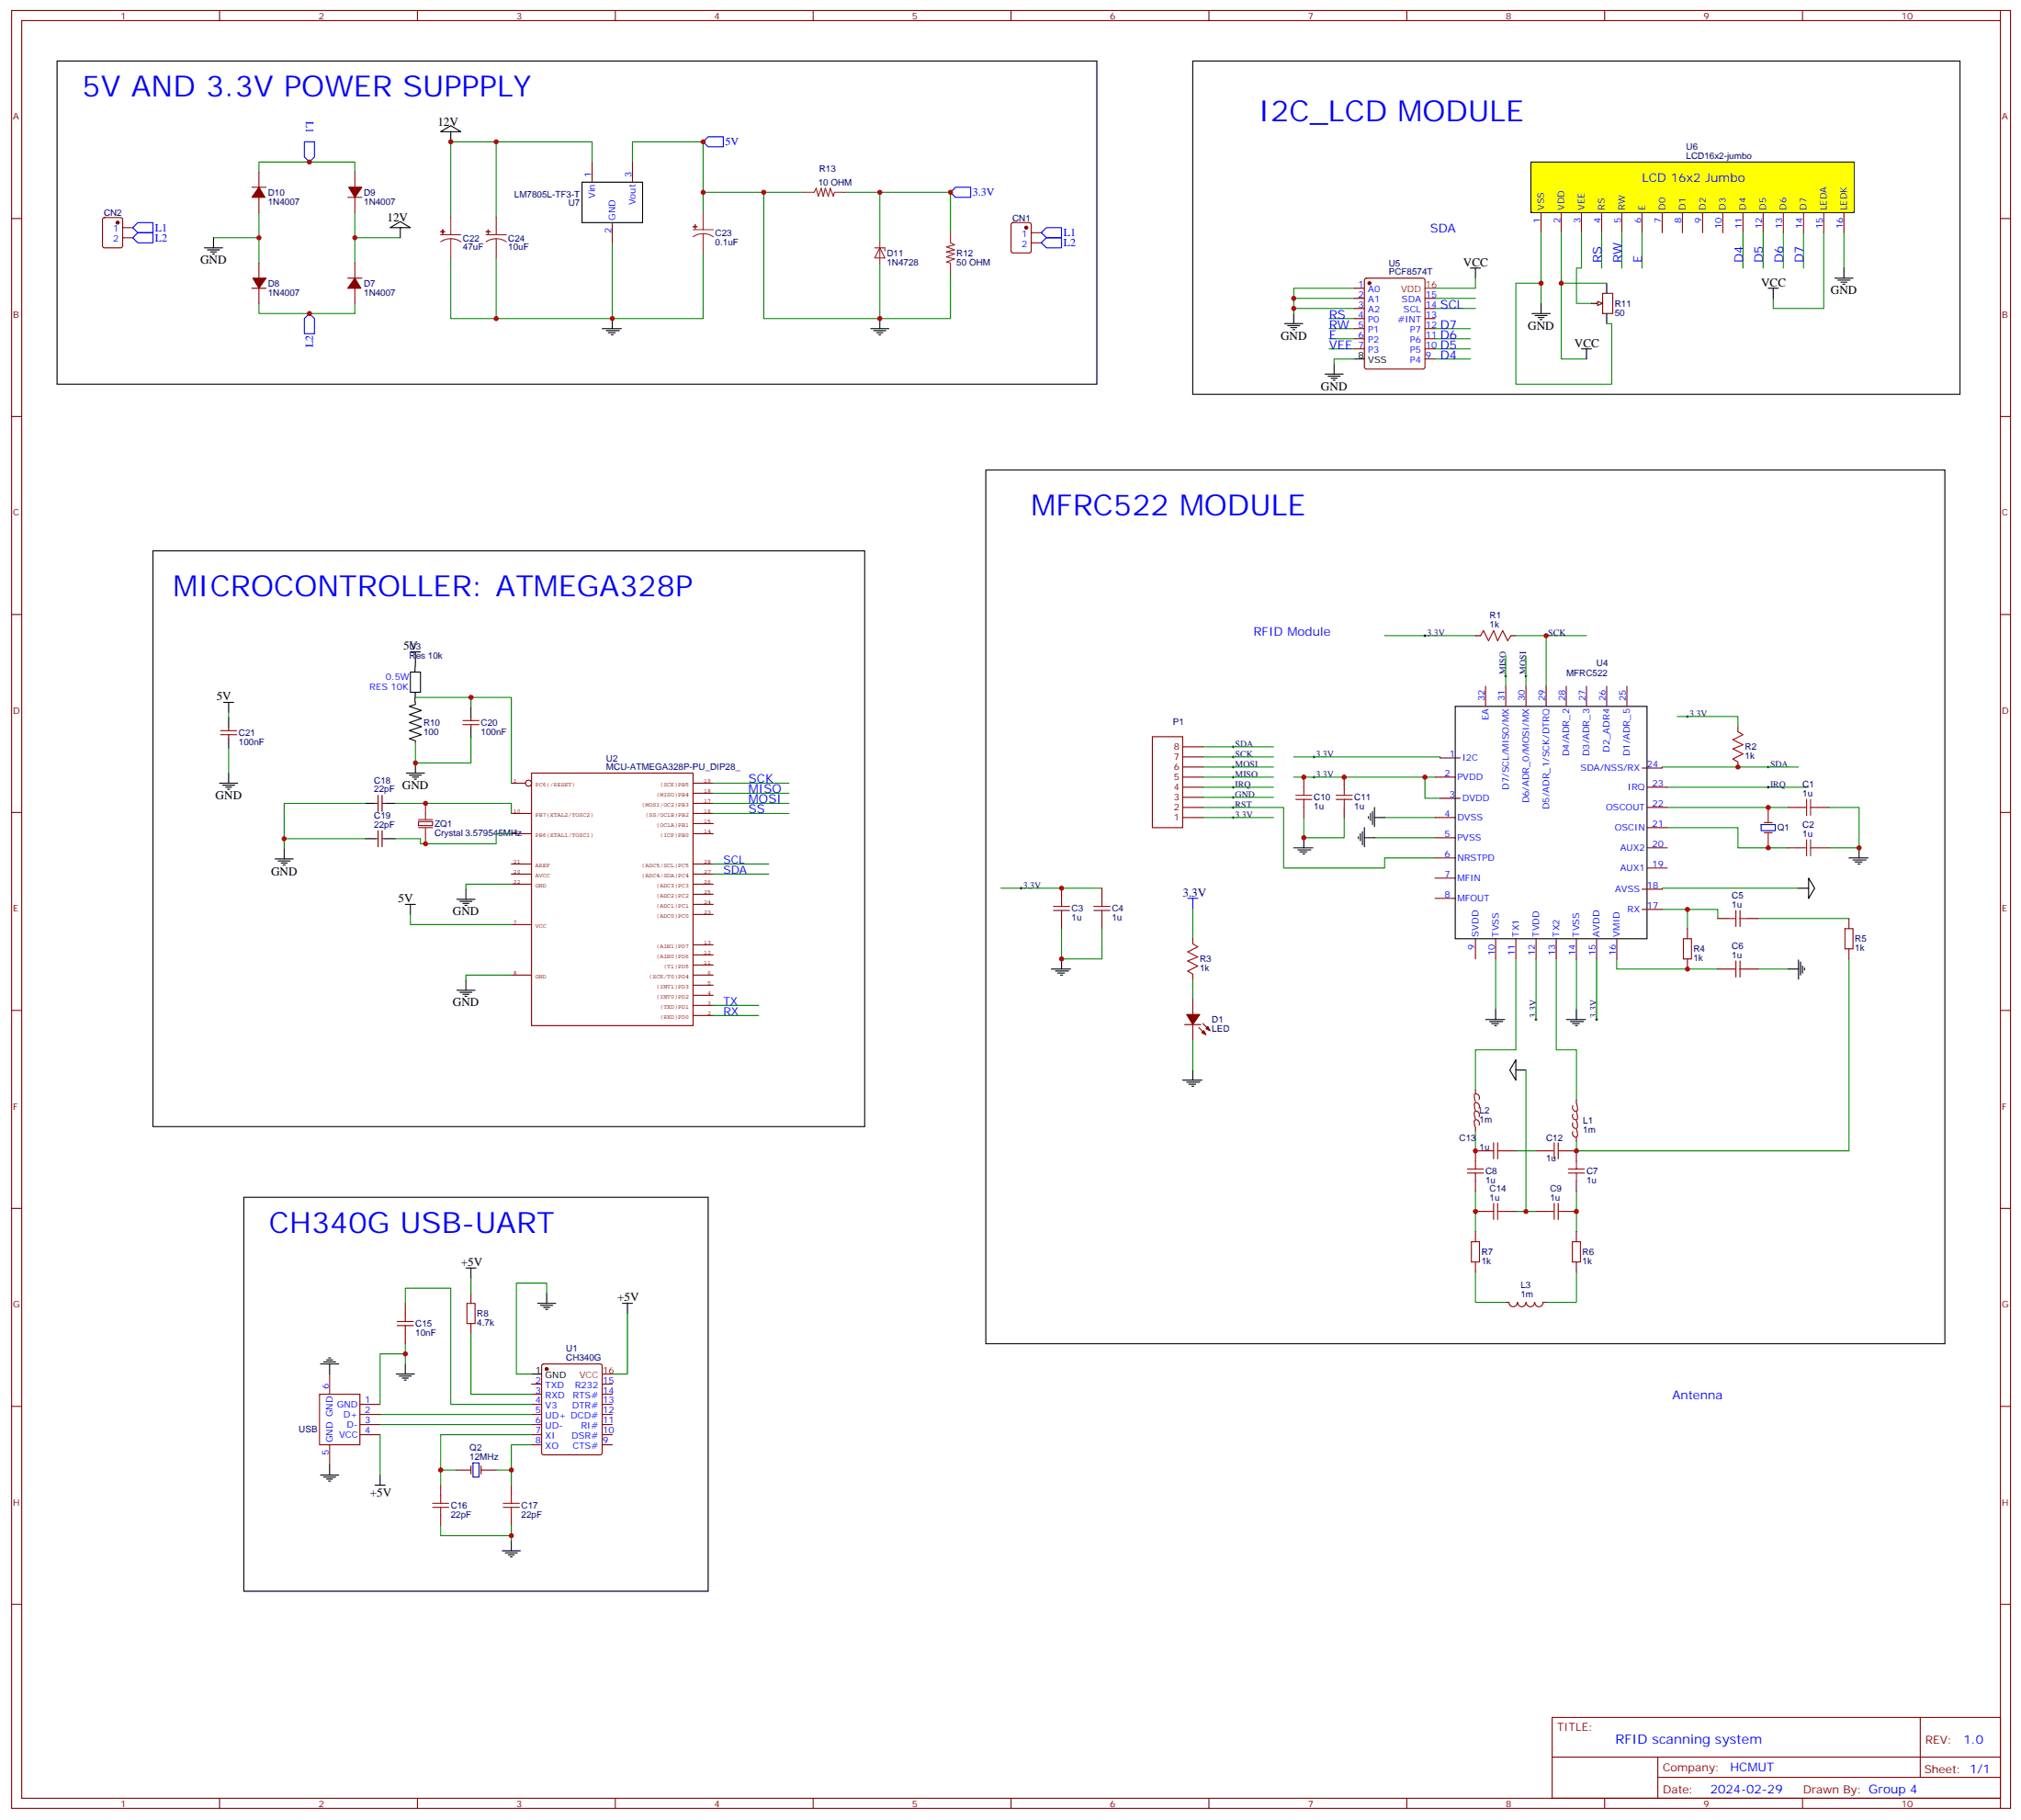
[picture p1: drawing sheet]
<svg xmlns="http://www.w3.org/2000/svg" width="706mm" height="636mm" viewBox="0 0 706 636" stroke-linecap="round" stroke-linejoin="round" font-family="sans-serif">
<g fill="none" stroke="#870000" stroke-width=".35">
<path d="M4.1 3.7h698.5v627.9h-698.5zM7.6 7.2h691.4v620.9h-691.4zM76.7 3.7v3.5M145.9 3.7v3.5M215 3.7v3.5M284.2 3.7v3.5M353.3 3.7v3.5M422.5 3.7v3.5M491.6 3.7v3.5M560.7 3.7v3.5M629.9 3.7v3.5M699 3.7v3.5"/>
<path d="M4.1 76.3h3.5M699 76.3h3.6M4.1 145.5h3.5M699 145.5h3.6M4.1 214.6h3.5M699 214.6h3.6M515.6 222h1.7M527.9 222h1.8M607.3 253.8v1.8M455.6 271.4v3.6M469.7 271.4v3.6M607.3 266.1v1.8"/>
<path d="M4.1 283.8h3.5M455.6 282v3.5M469.7 282v3.5M616.5 287.3h2.8M616.5 290.8h2.8M617.9 282v5.3M617.9 290.8v5.3M624.9 296.1h3.6M624.9 282h3.6M635.5 296.1h3.6M635.5 282h3.6M699 283.8h3.6"/>
<path d="M370.9 310.2v3.6M385.1 310.2v3.6M370.9 320.8v3.5M385.1 320.8v3.5M416.8 327.9v1.7M589.7 324.3v3.6M589.7 334.9v3.6M600.3 338.5h3.5M600.3 320.8h3.5M610.8 338.5h3.6M610.8 320.8h3.6M646.1 320.8v3.5"/>
<path d="M646.1 331.4v3.5M4.1 352.9h3.5M414 357.9h5.6M416.8 340.2v1.8M416.8 349v5.3M416.8 357.9v5.2M418.9 358.9l2.5 2.5M420.3 357.5l2.5 2.5M699 352.9h3.6M515.6 380.8v1M516.8 393a1.23 1.23 0 0 0-.1-1.4 1.23 1.23 0 0 0-1.3-.4 2.95 2.95 0 0 0 .2 2.6v1.1M516.8 390a1.23 1.23 0 0 0-.1-1.4 1.23 1.23 0 0 0-1.3-.4 2.94 2.94 0 0 0 .2 2.6"/>
<path d="M516.8 387a1.23 1.23 0 0 0-.1-1.4 1.23 1.23 0 0 0-1.3-.4 2.94 2.94 0 0 0 .2 2.6M516.8 384a1.23 1.23 0 0 0-.1-1.4 1.23 1.23 0 0 0-1.3-.4 2.95 2.95 0 0 0 .2 2.6M550.9 384.3v1.1M550.9 397.4v1M550.9 385.4a2.27 2.27 0 0 1-.1 2.8l-.6-.2a1.36 1.36 0 0 1-.6-1.8M550.9 394.4a2.27 2.27 0 0 1-.1 2.8l-.6-.1a1.36 1.36 0 0 1-.6-1.9M550.9 388.4a2.27 2.27 0 0 1-.1 2.7l-.6-.1a1.36 1.36 0 0 1-.6-1.8M550.9 391.4a2.27 2.27 0 0 1-.1 2.7l-.6-.1a1.36 1.36 0 0 1-.6-1.8M515.6 412.5v3.6M519.1 402h-3.5v3.5M526.2 402h3.5M536.8 402h3.5"/>
<path d="M547.3 402h3.6v3.5M550.9 412.5v3.6M4.1 422.1h3.5M515.6 430.2v3.5M515.6 423.1h3.5M526.2 423.1h3.5M536.8 423.1h3.5M547.3 423.1h3.6M550.9 430.2v3.5M699 422.1h3.6M515.6 440.8v3.5M526.2 454.9h1"/>
<path d="M527.3 454.9a1.41 1.41 0 0 0 1.4 1.5 1.41 1.41 0 0 0 1.5-1.5M530.4 454.9a1.41 1.41 0 0 0 1.4 1.5 1.41 1.41 0 0 0 1.4-1.5M533.4 454.9a1.41 1.41 0 0 0 1.4 1.5 1.41 1.41 0 0 0 1.4-1.5M540.3 454.9h-1.1a1.41 1.41 0 0 1-1.4 1.5 1.41 1.41 0 0 1-1.4-1.5M550.9 440.8v3.5M4.1 491.2h3.5M699 491.2h3.6M4.1 560.4h3.5M699 560.4h3.6M542.4 599.9h156.6v28.2h-156.6zM671 599.9v20.9M542.4 613.7h156.5"/>
<path d="M579.3 613.7v14.1M76.7 628.1v3.5M145.9 628.1v3.5M215 628.1v3.5M284.2 628.1v3.5M353.3 628.1v3.5M422.5 628.1v3.5M491.6 628.1v3.5M560.7 628.1v3.5M579.3 620.8h119.6M629.9 628.1v3.5M699 628.1v3.5"/>
</g>
<g fill="none" stroke="#000" stroke-width=".32">
<path d="M497.6 222h.7M497.9 221.7v.7M525.8 236.1h.7M526.2 235.8v.7M532.9 236.1h.7M533.2 235.8v.7M539.9 222h.7M540.3 221.7v.7M589.3 250.3h.7M589.7 249.9v.7M430.6 275h.7M430.6 267.9h.7"/>
<path d="M430.6 271.4h.7M430.6 264.4h.7M430.6 278.5h.7M430.6 260.8h.7M430.9 260.5v.7M430.9 264v.7M430.9 267.5v.8M430.9 271.1v.7M430.9 274.6v.7M430.9 278.1v.7M458.8 271.4h.7M458.8 264.4h.7"/>
<path d="M459.1 264v.7M459.1 271.1v.7M617.5 275h.7M617.5 267.9h.7M617.9 267.5v.8M617.9 274.6v.7M430.6 285.5h.7M430.6 282h.7M430.9 281.7v.7M430.9 285.2v.7M356.5 310.2h.7M356.8 309.9v.7"/>
<path d="M536.4 356.1h.7M536.8 355.7v.7M557.6 356.1h.7M557.9 355.7v.7"/>
</g>
<g fill="none" stroke="#008700" stroke-width=".35">
<path d="M483.8 222h31.8M526.2 229.1v10.6M529.7 222h24.7M533.2 229.1v10.6M540.3 222v17.7M586.1 250.3h21.2v3.5M420.3 271.4h24.7M420.3 278.5h24.7M420.3 275h24.7M420.3 267.9h24.7M420.3 264.4h24.7M420.3 260.8h24.7"/>
<path d="M452.1 264.4h51.1v.3M452.1 271.4h49.4M497.9 271.4v7.4h5.3M582.6 275h49.4M628.5 267.9h-47.7v.4M420.3 282h28.3v21.2h35.2v-3.6h17.7M420.3 285.5h24.7M455.6 285.5v7.1h14.1v-7.1M480.3 292.6h21.2M483.8 285.5h17.7M582.6 289.1h24.7v7h17.6M582.6 282h42.3"/>
<path d="M639.1 282h10.5v14.1h-10.5M349.8 310.2h35.3M416.8 317.3v10.6M580.8 317.6h19.5v3.2M589.7 317.6v6.7M628.5 310.2h-47.7v.4M370.9 324.3v10.6h14.2v-10.6M522.6 334.9v17.7M529.7 334.9v31.8h-14.1v14.1M536.8 334.9v21.2M543.8 334.9v31.8h7.1v17.6M550.9 334.9v17.7"/>
<path d="M557.9 334.9v21.2M565 334.9v3.6h35.3M614.4 320.8h31.7M614.4 338.5h10.5M646.1 334.9v67.1h-95.2v-3.6M416.8 342v7M416.8 363.1v10.6M533.2 373.7v49.4M515.6 394.9v7.1M515.6 416.1v14.1M529.7 402h7.1M550.9 416.1v14.1"/>
<path d="M529.7 423.1h7.1M515.6 444.3v10.6h10.6M550.9 444.3v10.6h-10.6"/>
</g>
<g fill="none" stroke="#000" stroke-width=".35">
<path d="M452.1 296.1h6.7M453.5 296.8h4.6M454.2 297.5h2.5M455.3 298.2h.7M455.6 292.6v3.5M474.7 292.2v.7M475.4 291.2v2.5M476.1 290.5v4.6M476.8 292.6h3.5M476.8 289.1v6.7M478.2 285.2v.7M478.9 284.1v2.5"/>
<path d="M479.6 283.4v4.6M480.3 285.5h3.5M480.3 282v6.7M646.1 299.6h6.7M649.6 296.1v3.5M628.5 310.2h3.5M632 306.7l2.1 3.5-2.1 3.6zM647.5 300.4h4.6M648.2 301.1h2.5M649.3 301.8h.7M367.4 338.5h6.7M368.8 339.2h4.6"/>
<path d="M369.5 339.9h2.5M370.9 334.9v3.6M624.9 338.5h3.6M628.5 335.3v6.7M629.2 336v4.6M629.9 337.4v2.5M630.6 338.1v.7M370.6 340.6h.7M519.1 356.1h6.7M520.5 356.8h4.6M521.2 357.5h2.5M522.3 358.2h.7"/>
<path d="M522.6 352.6v3.5M547.3 356.1h6.7M548.7 356.8h4.6M549.5 357.5h2.4M550.5 358.2h.7M550.9 352.6v3.5M413.3 377.3h6.7M414.7 378h4.6M415.4 378.7h2.5M416.5 379.4h.7M416.8 373.7v3.6M529.7 370.2v7.1l-2.1-3.6z"/>
<path d="M529.7 373.7h3.5"/>
</g>
<g fill="none" stroke="#a10000" stroke-width=".35">
<path d="M517.3 222l1.1-1.7 1.8 3.5 1.7-3.5 1.4 3.5 1.8-3.5 1.8 3.5 1-1.8M607.3 255.6l1.8 1-3.6 1.8 3.6 1.7-3.6 1.4 3.6 1.8-3.6 1.8 1.8 1M452.8 279.2h5.6M452.8 277.8h5.6M455.6 275v2.8M455.6 279.2v2.8M466.9 279.2h5.6M466.9 277.8h5.6M469.7 275v2.8M469.7 279.2v2.8M631.3 279.2v5.6M632.7 279.2v5.6"/>
<path d="M628.5 296.1h2.8M628.5 282h2.8M631.3 293.3v5.6M632.7 296.1h2.8M632.7 293.3v5.6M632.7 282h2.8M368.1 318h5.7M368.1 316.6h5.7M370.9 313.8v2.8M370.9 318v2.8M382.2 318h5.7M382.2 316.6h5.7"/>
<path d="M385.1 313.8v2.8M385.1 318v2.8M606.6 318v5.6M608 318v5.6M416.8 329.6l1.8 1.1-3.6 1.8 3.6 1.7-3.6 1.4 3.6 1.8-3.6 1.8 1.8 1M588.3 327.9h2.8v7h-2.8zM603.8 338.5h2.8M603.8 320.8h2.8M606.6 335.6v5.7M608 338.5h2.8M608 335.6v5.7M608 320.8h2.8"/>
<path d="M644.7 324.3h2.8v7.1h-2.8zM521.9 399.1v5.7M523.3 399.1v5.7M543.1 399.1v5.7M544.5 399.1v5.7M512.8 409.7h5.6M512.8 408.3h5.6M515.6 405.5v2.8M515.6 409.7v2.8M519.1 402h2.8M523.3 402h2.9M540.3 402h2.8"/>
<path d="M544.5 402h2.8M548 409.7h5.7M548 408.3h5.7M550.9 405.5v2.8M550.9 409.7v2.8M514.2 433.7h2.8v7.1h-2.8zM519.1 423.1h2.8M521.9 420.3v5.6M523.3 423.1h2.9M523.3 420.3v5.6M540.3 423.1h2.8M543.1 420.3v5.6"/>
<path d="M544.5 423.1h2.8M544.5 420.3v5.6M549.5 433.7h2.8v7.1h-2.8z"/>
</g>
<path d="M415 313.8h3.6M416.8 313.8v3.5" fill="none" stroke="#00f" stroke-width=".35"/>
<g fill="#870000" stroke="#870000" stroke-width=".35">
<path d="M420 360.7l.7-.7 .7 1.4z"/>
<path d="M421.4 359.3l.7-.7 .7 1.4z"/>
<path d="M414.7 354.3h4.6l-2.5 3.6z"/>
</g>
<path d="M615.4 288h4.9l.1 2.1h-4.9z" fill="none" stroke="#00c" stroke-width=".35"/>
<path d="M402.7 257.3h10.6v31.8h-10.6z" fill="#fff" stroke="#800000" stroke-width=".35"/>
<path d="M413.3 278.5h7M413.3 275h7M413.3 271.4h7M413.3 267.9h7M413.3 264.4h7M413.3 260.8h7M413.3 285.5h7M413.3 282h7" fill="none" stroke="#800000" stroke-width=".35"/>
<g fill="none" stroke="#870000" stroke-width=".35">
<path d="M353.5 78l.5-.2h5.7l.6 .4 .1 9.4-.5 .7h-5.9l-.6-.4-.1-9.4zM360.4 81.3h3.5M360.4 84.8h3.5M477 97.4l.5-.2h19.7l.7 .4v30.6l-.4 .6-20 .1-.7-.5v-30.5zM473.3 100.7h3.5M473.3 104.2h3.5M473.3 107.7h3.5M473.3 111.3h3.5M473.3 114.8h3.5M473.3 118.3h3.5M497.9 104.2h3.6M497.9 107.7h3.6"/>
<path d="M497.9 111.3h3.6M497.9 114.8h3.6M497.9 118.3h3.6M473.3 121.8h3.5M497.9 121.8h3.6M497.9 125.4h3.6M519.1 239.7v7M526.2 239.7v7M533.2 239.7v7M540.3 239.7v7M547.3 239.7v7M554.4 239.7v7"/>
<path d="M561.4 239.7v7M568.5 239.7v7M77.1 256.6h5.6M77.1 255.2h5.6M79.9 254.1v1.1M79.9 256.6v1.1M145.2 245.3v.7M145.2 258.7v.7M161.7 253.1h5.7M161.7 251.7h5.7M164.6 250.6v1.1M164.6 253.1v1"/>
<path d="M132.1 277.8v5.6M133.5 277.8v5.6M501.5 271.4h7M503.2 264.7h7.1M503.2 278.8h7.1M573.8 268.3h7M575.6 275h7M131.1 280.6h1M131.1 292.9h1M132.1 290.1v5.7M133.5 290.1v5.7M133.5 280.6h1.1"/>
<path d="M133.5 292.9h1.1M146.2 286.9h5v1.5h-5zM501.5 285.5h7M501.5 292.6h7M501.5 299.6h7M575.6 296.1h7M575.6 289.1h7M575.6 282h7M501.5 306.7h7M501.5 313.8h7M573.8 317.6h7M573.8 310.6h7"/>
<path d="M575.6 303.2h7M515.6 327.9v7M522.6 327.9v7M529.7 327.9v7M536.8 327.9v7M543.8 327.9v7M550.9 327.9v7M557.9 327.9v7M565 327.9v7"/>
</g>
<g fill="none" stroke="#000" stroke-width=".35">
<path d="M513.8 93.6h3.5M515.6 93.6v3.6M448.9 113h6.4M450 113.7h4.2M451 114.4h2.1M451.7 115.1h.7M452.1 109.5v3.5M463 130.7h6.4M464.1 131.4h4.2M465.1 132.1h2.2M465.8 132.8h.7M466.2 127.1v3.6"/>
<path d="M473.3 125.4h3.5M143.4 234.7h3.5v7.1h-3.5zM143.4 227.7h3.5M145.2 227.7v3.5M145.2 231.2l-.2 3.3M78.1 245.3h3.6M79.9 245.3v3.5M79.9 250.6v3.5M79.9 257.7v3.5M145.1 241.9v3.4M145.2 246l-2.1 .7 4.2 1.4-4.2 1.5 4.2 1.4-4.2 1.4 4.2 1.4-4.2 1.4 4.2 1.4-4.2 1.4 2.1 .7M164.6 247.1v3.5"/>
<path d="M164.6 254.1v3.6M508.5 246.7h67.1v81.2h-67.1zM76.7 273.5h6.4M77.8 274.2h4.2M78.8 275h2.2M79.6 275.7h.7M79.9 270v3.5M142 270h6.3M143.1 270.7h4.2M144.1 271.4h2.1M144.8 272.1h.7M145.2 266.5v3.5"/>
<path d="M99.3 296.5v3.5M127.5 280.6h3.6M127.5 292.9h3.6M134.6 280.6h3.5M134.6 292.9h3.5M96.1 300h6.4M97.2 300.7h4.2M98.2 301.4h2.2M99 302.1h.7M141.6 315.9h3.6M143.4 315.9v3.5M159.6 314.1h6.4"/>
<path d="M160.7 314.8h4.2M161.7 315.5h2.2M162.5 316.2h.7M162.8 310.6v3.5M159.6 345.9h6.4M160.7 346.6h4.2M161.7 347.3h2.2M162.5 348h.7M162.8 342.3v3.6"/>
</g>
<g fill="#870000" stroke="#870000" stroke-width=".35">
<circle cx="358.6" cy="79.5" r=".53"/>
<circle cx="478.5" cy="98.9" r=".53"/>
</g>
<path d="M363.9 81.3l1.8-1.8h5.2v3.5h-5.2zM365.7 83h5.2v3.6h-5.2l-1.8-1.8z" fill="none" stroke="#00f" stroke-width=".35"/>
<g fill="none" stroke="#850000" stroke-width=".35">
<path d="M178.7 273.5h4.9M185.7 270h56.5v88.2h-56.5zM242.2 277.1h7M242.2 273.5h7M178.7 291.2h7M178.7 284.1h7M242.2 291.2h7M242.2 280.6h7M242.2 287.7h7M242.2 284.1h7M178.7 308.8h7M178.7 305.3h7"/>
<path d="M178.7 301.8h7M242.2 319.4h7M242.2 315.9h7M242.2 312.3h7M242.2 308.8h7M242.2 305.3h7M242.2 301.8h7M178.7 322.9h7M242.2 333.5h7M242.2 330h7M242.2 337h7M178.7 340.6h7"/>
<path d="M242.2 347.6h7M242.2 344.1h7M242.2 354.7h7M242.2 351.2h7M242.2 340.6h7"/>
<circle cx="184.7" cy="273.5" r="1.06"/>
</g>
<path d="M146.2 289.1h5M146.2 286.2h5M148.7 280.6v5.6M148.7 289.1v5.6" fill="none" stroke="#8c2424" stroke-width=".35"/>
<g fill="none" stroke="#008700" stroke-width=".35">
<path d="M515.6 97.2v3.5h-14.1M452.1 104.2h21.2M452.1 107.7h21.2M464.4 118.3h8.9M464.4 111.3h8.9M464.4 114.8h8.9M473.3 100.7h-21.2v8.8M501.5 104.2h14.1M501.5 107.7h14.1M501.5 114.8h12.3M501.5 118.3h12.3M464.4 121.8h8.9"/>
<path d="M473.3 125.4h-7.1v1.7M501.5 121.8h12.3M501.5 125.4h12.3M79.9 248.8v1.8M145.2 243.6h19.4v3.5M164.6 257.7v8.8h-19.4v-7.1M164.6 243.6h14.1v29.9M79.9 261.2v8.8M99.3 292.9h28.2M127.5 280.6h-28.2v15.9M138.1 280.6h40.6v3.5M178.7 291.2h-5.3v3.5h-26.5v-1.8h-8.8"/>
<path d="M143.4 319.4v3.5h35.3M178.7 308.8h-15.9v1.8M178.7 340.6h-15.9v1.7"/>
</g>
<path d="M497.9 100.7h3.6" fill="none" stroke="#f00" stroke-width=".35"/>
<path d="M535 56.6h112.9v17.6h-112.9z" fill="#ff0" stroke="#000" stroke-width=".35"/>
<g fill="none" stroke="#870000" stroke-width=".35">
<path d="M538.5 74.2v7.1M545.6 74.2v7.1M552.6 74.2v7.1M559.7 74.2v7.1M566.7 74.2v7.1M573.8 74.2v7.1M580.8 74.2v7.1M587.9 74.2v7.1M595 74.2v7.1M602 74.2v7.1M609.1 74.2v7.1M616.1 74.2v7.1"/>
<path d="M623.2 74.2v7.1M630.2 74.2v7.1M637.3 74.2v7.1M644.3 74.2v7.1M557.6 106h1.7M560 102.4h3.6v7.1h-3.6z"/>
</g>
<path d="M538.5 81.3v24.7M545.6 81.3v44.1h8.8M552.6 81.3v12.3h-1.7v12.4h5.3M559.7 81.3v12.3M566.7 81.3v12.3M573.8 81.3v12.3M609.1 81.3v12.3M616.1 81.3v12.3M623.2 81.3v12.3M630.2 81.3v12.3M637.3 81.3v26.4h-17.6v-3.5M644.3 81.3v12.3" fill="none" stroke="#008700" stroke-width=".35"/>
<path d="M561.4 98.9v3.5M535.3 109.5h6.4M536.4 110.2h4.2M537.5 110.9h2.1M538.2 111.6h.7M538.5 106v3.5M556.2 106h3.5M561.4 109.5v3.5M552.6 121.8h3.6M554.4 121.8v3.6" fill="none" stroke="#000" stroke-width=".35"/>
<path d="M558.3 105.3l1.7 .7-1.7 .7z" fill="#f0f0f0" stroke="#870000" stroke-width=".35"/>
<g fill="none" stroke="#008700" stroke-width=".35">
<path d="M173.4 49.5h-15.9v26.5M206.9 56.6v-7.1h-33.5v26.5M221 56.6v-7.1h24.7v24.7M90.5 60.1v-3.5h33.5v3.5M90.5 74.2v17.7M124 74.2v17.7M245.7 67.2h21.2M281 67.2h-14.1v44.1h65.2v-15.9M295.1 67.2h12.3v17.6M307.4 67.2h24.7v14.1M74.6 83h15.9M124 83h15.9"/>
<path d="M157.5 90.1v21.2h15.9M173.4 90.1v21.2h40.6M214 84.8v26.5M245.7 88.3v23h-31.7M307.4 91.9v19.4M538.5 98.9h-8.8v35.3h33.5v-21.2h-1.8M545.6 98.9h15.8M90.5 106v3.5h33.5v-3.5M249.2 273.5h26.5M249.2 277.1h26.5M249.2 280.6h26.5M249.2 284.1h26.5"/>
<path d="M249.2 301.8h19.4M249.2 305.3h19.4M249.2 351.2h15.9M249.2 354.7h15.9M141.6 455.2v-5.3h15.9v40.6h28.2M164.6 446.4v5.3M191 451.7v-3.5h-10.6v31.7h5.3M219.3 458.8v21.1h-5.3M141.6 476.4v-3.5h-8.8v17.6M141.6 469.3v3.6M164.6 465.8v21.2h21.1M132.8 494h52.9"/>
<path d="M132.8 497.6h52.9M132.8 501.1v14.1M159.3 513.4h-5.3v5.3M173.4 513.4h5.3v5.3M185.7 501.1h-31.7v12.3M185.7 504.6h-7v8.8M154 532.8v3.6h24.7v-3.6M178.7 536.4v1.7"/>
</g>
<g fill="none" stroke="#000" stroke-width=".35">
<path d="M19.9 21.3h363.4v112.9h-363.4zM416.8 21.3h268.1v116.4h-268.1zM154 46l3.5-2.1 3.5 2.1zM157.5 46v3.5M136.3 79.5l3.6-2.1 3.5 2.1zM139.9 79.5v3.5M203.4 63.6h21.1v14.2h-21.1zM71.4 86.6h6.4M72.5 87.3h4.2M73.6 88h2.1M74.3 88.7h.7M74.6 83v3.6"/>
<path d="M641.2 97.2h6.3M642.2 97.9h4.3M643.3 98.6h2.1M644 99.3h.7M644.3 93.6v3.6M210.4 114.8h6.7M211.8 115.5h4.6M212.5 116.2h2.5M213.6 116.9h.7M214 111.3v3.5M304.3 114.8h6.3M305.3 115.5h4.3"/>
<path d="M306.4 116.2h2.1M307.1 116.9h.7M307.4 111.3v3.5M617.9 100.7h3.5M619.7 100.7v3.5M344.5 164.2h335.1v305.1h-335.1zM53.4 192.4h248.8v201.1h-248.8zM85.2 418.2h162.3v137.6h-162.3zM162.8 442.9h3.5M164.6 442.9v3.5M187.9 455.2h6.3M188.9 455.9h4.2"/>
<path d="M190 456.6h2.1M190.7 457.3h.7M191 451.7v3.5M217.5 455.2h3.5M219.3 455.2v3.6M112 476.4h6.4M113.1 475.7h4.2M114.1 475h2.1M114.8 474.3h.7M115.2 476.4v3.5M138.5 479.9h6.3M141.6 476.4v3.5"/>
<path d="M185.7 479.9h3.6M139.5 480.6h4.3M140.6 481.3h2.1M141.3 482h.7M112 515.2h6.4M113.1 515.9h4.2M114.1 516.6h2.1M114.8 517.3h.7M115.2 511.7v3.5M131.1 518.7h3.5M132.8 515.2v3.5M178.7 538.1v3.6"/>
<path d="M175.5 541.7h6.4M176.6 542.4h4.2M177.6 543.1h2.1M178.3 543.8h.7"/>
</g>
<g fill="none" stroke="#8c2424" stroke-width=".35">
<path d="M157.5 76v6M173.4 76v6M245.7 74.2v6M281 67.2h3.5l.7-1.4 .7 2.8 1.1-2.8 .7 2.8 .7-2.8 1.1 2.8 .7-2.8 1 2.8 .4-1.4h3.5M154 82h7M157.5 83.4l1.9 .2 1.6 .9M157.5 83.4l-1.8 .2-1.7 .9M157.5 83.4v6.7M169.9 82h7M173.4 83.4l1.8 .2 1.7 .9M173.4 83.4l-1.9 .2-1.6 .9M173.4 83.4v6.7"/>
<path d="M242.2 80.2h7M245.7 81.6l1.9 .3 1.6 .8M245.7 81.6l-1.8 .3-1.7 .8M245.7 81.6v6.7M305.7 86.6h3.5v1M307.4 86.6l1.8 3.5h-3.5zM307.4 84.8v7.1M332.1 81.3v3.5l1.5 .7-2.9 .7 2.9 1.1-2.9 .7 2.9 .7-2.9 1 2.9 .8-2.9 1 1.4 .4v3.5"/>
</g>
<g fill="#8c2424" stroke="#8c2424" stroke-width=".35">
<path d="M154 80.9l1.4 .1z"/>
<path d="M154.7 80.2v1.4z"/>
<path d="M242.2 79.2h1.4z"/>
<path d="M242.9 78.5v1.4z"/>
<path d="M169.9 80.9l1.4 .1z"/>
<path d="M170.6 80.2v1.4z"/>
</g>
<path d="M106.4 49.5h3.5v5.3l-1.8 1.8-1.7-1.8zM247.5 47.8h5.3v3.5h-5.3l-1.8-1.8zM48.2 77.8h5.2v3.5h-5.2l-1.8-1.8zM332.1 67.2l1.8-1.8h5.3v3.5h-5.3zM48.2 81.3h5.2v3.5h-5.2l-1.8-1.8zM108.1 109.5l1.8 1.8v5.3h-3.5v-5.3z" fill="none" stroke="#00f" stroke-width=".35"/>
<g fill="none" stroke="#870000" stroke-width=".35">
<path d="M206.9 56.6v7M221 56.6v7M36 76.2l.5-.2h5.7l.6 .4 .1 9.5-.5 .6-5.9 .1-.6-.5-.1-9.4zM42.9 79.5h3.5M88 65.4h5M90.5 60.1v5.3M90.5 68.9v5.3M121.5 68.9h5M124 60.1v5.3M124 68.9v5.3M214 77.8v7M42.9 83h3.5"/>
<path d="M90.5 91.9v5.3M121.5 97.2h5M124 91.9v5.3M88 100.7h5M90.5 100.7v5.3M124 100.7v5.3M141.6 455.2v3.6M164.6 451.7v3.5M115.2 479.9v7.1M141.6 465.8v3.5M164.6 462.3v3.5M189.5 476.6l.5-.2h19.7l.7 .4v30.6l-.4 .7h-20l-.7-.4v-30.6z"/>
<path d="M111.7 487h14.1v17.6h-14.1zM125.8 490.5h7M125.8 494h7M125.8 497.6h7M185.7 490.5h3.6M185.7 494h3.6M185.7 497.6h3.6M185.7 483.4h3.6M185.7 487h3.6M210.4 490.5h3.6M210.4 494h3.6M210.4 497.6h3.6"/>
<path d="M210.4 483.4h3.6M210.4 487h3.6M115.2 504.6v7.1M125.8 501.1h7M154 518.7v3.6M159.3 513.4h5.3M164.6 512v2.8M168.1 513.4h5.3M168.1 512v2.8M178.7 518.7v3.6M185.7 501.1h3.6M185.7 504.6h3.6"/>
<path d="M210.4 501.1h3.6M210.4 504.6h3.6M154 529.3v3.5M178.7 529.3v3.5"/>
</g>
<g fill="#870000" stroke="#870000" stroke-width=".35">
<path d="M124 97.2l2.1 3.5h-4.6z"/>
<path d="M88.4 97.2h4.6l-2.5 3.5z"/>
<path d="M121.9 65.4h4.6l-2.5 3.5z"/>
<path d="M90.5 65.4l2.1 3.5h-4.6z"/>
<circle cx="41.1" cy="77.8" r=".53"/>
<circle cx="191" cy="478.2" r=".53"/>
</g>
<path d="M210.4 479.9h3.6" fill="none" stroke="#f00" stroke-width=".35"/>
<g fill="none" stroke="#a10000" stroke-width=".35">
<path d="M141.6 458.8v2.8M163.2 455.2h2.8v7.1h-2.8zM138.8 463h5.7M138.8 461.6h5.7M141.6 463v2.8M151.2 526.5h5.6M151.2 525.1h5.6M154 522.3v2.8M154 526.5v2.8M175.9 526.5h5.6M175.9 525.1h5.6M178.7 522.3v2.8"/>
<path d="M178.7 526.5v2.8"/>
</g>
<path d="M165.3 511h2.1v4.9h-2.1z" fill="none" stroke="#00c" stroke-width=".35"/>
<g fill="#c00">
<circle cx="540.3" cy="222" r=".88"/>
<circle cx="550.9" cy="402" r=".88"/>
<circle cx="550.9" cy="423.1" r=".88"/>
<circle cx="533.2" cy="423.1" r=".88"/>
<circle cx="589.7" cy="317.6" r=".88"/>
<circle cx="589.7" cy="338.5" r=".88"/>
<circle cx="370.9" cy="334.9" r=".88"/>
<circle cx="370.9" cy="310.2" r=".88"/>
<circle cx="607.3" cy="267.9" r=".88"/>
<circle cx="455.6" cy="292.6" r=".88"/>
<circle cx="469.7" cy="271.4" r=".88"/>
<circle cx="455.6" cy="271.4" r=".88"/>
<circle cx="497.9" cy="271.4" r=".88"/>
<circle cx="649.6" cy="296.1" r=".88"/>
<circle cx="617.9" cy="296.1" r=".88"/>
<circle cx="617.9" cy="282" r=".88"/>
<circle cx="515.6" cy="402" r=".88"/>
<circle cx="515.6" cy="423.1" r=".88"/>
<circle cx="99.3" cy="292.9" r=".88"/>
<circle cx="148.7" cy="280.6" r=".88"/>
<circle cx="148.7" cy="294.7" r=".88"/>
<circle cx="145.2" cy="266.5" r=".88"/>
<circle cx="164.6" cy="243.6" r=".88"/>
<circle cx="452.1" cy="104.2" r=".88"/>
<circle cx="452.1" cy="107.7" r=".88"/>
<circle cx="545.6" cy="98.9" r=".88"/>
<circle cx="538.5" cy="98.9" r=".88"/>
<circle cx="157.5" cy="49.5" r=".88"/>
<circle cx="173.4" cy="49.5" r=".88"/>
<circle cx="173.4" cy="111.3" r=".88"/>
<circle cx="108.1" cy="56.6" r=".88"/>
<circle cx="108.1" cy="109.5" r=".88"/>
<circle cx="124" cy="83" r=".88"/>
<circle cx="90.5" cy="83" r=".88"/>
<circle cx="245.7" cy="49.5" r=".88"/>
<circle cx="332.1" cy="67.2" r=".88"/>
<circle cx="245.7" cy="67.2" r=".88"/>
<circle cx="266.9" cy="67.2" r=".88"/>
<circle cx="307.4" cy="111.3" r=".88"/>
<circle cx="307.4" cy="67.2" r=".88"/>
<circle cx="214" cy="111.3" r=".88"/>
<circle cx="141.6" cy="472.9" r=".88"/>
<circle cx="178.7" cy="536.4" r=".88"/>
<circle cx="154" cy="513.4" r=".88"/>
<circle cx="178.7" cy="513.4" r=".88"/>
</g>
<g font-size="10.2" fill="#00f">
<text x="28.8" y="33.7">5V AND 3.3V POWER SUPPPLY</text>
<text x="439.7" y="42.5">I2C_LCD MODULE</text>
<text x="360.4" y="180.1">MFRC522 MODULE</text>
<text x="60.5" y="208.3">MICROCONTROLLER: ATMEGA328P</text>
<text x="94" y="430.5">CH340G USB-UART</text>
</g>
<text font-size="4.6" fill="#00f" x="564.5" y="608.9">RFID scanning system</text>
<g font-size="4.2">
<text x="152.9" y="43.9">12V</text>
<text x="135.3" y="77.4">12V</text>
<text x="70" y="92.2">GND</text>
<text x="511.4" y="92.9">VCC</text>
<text x="615.4" y="100">VCC</text>
<text x="639.8" y="102.8">GND</text>
<text x="447.5" y="118.7">GND</text>
<text x="533.9" y="115.1">GND</text>
<text x="550.2" y="121.1">VCC</text>
<text x="461.6" y="136.3">GND</text>
<text x="140.9" y="227">5V</text>
<text x="75.7" y="244.6">5V</text>
<text x="140.6" y="275.7">GND</text>
<text x="75.3" y="279.2">GND</text>
<text x="94.7" y="305.6">GND</text>
<text x="139.2" y="315.2">5V</text>
<text x="158.2" y="319.8">GND</text>
<text x="158.2" y="351.5">GND</text>
<text x="161" y="442.2">+5V</text>
<text x="215.7" y="454.5">+5V</text>
<text x="129.3" y="522.6">+5V</text>
</g>
<g font-size="4.2" fill="#00f">
<text x="573.8" y="63.6">LCD 16x2 Jumbo</text>
<text x="499.7" y="81.3">SDA</text>
<text x="559.7" y="91.9" transform="rotate(-90 559.7 91.9)">RS</text>
<text x="566.7" y="91.9" transform="rotate(-90 566.7 91.9)">RW</text>
<text x="573.8" y="91.9" transform="rotate(-90 573.8 91.9)">E</text>
<text x="609.1" y="91.9" transform="rotate(-90 609.1 91.9)">D4</text>
<text x="616.1" y="91.9" transform="rotate(-90 616.1 91.9)">D5</text>
<text x="623.2" y="91.9" transform="rotate(-90 623.2 91.9)">D6</text>
<text x="630.2" y="91.9" transform="rotate(-90 630.2 91.9)">D7</text>
<text x="503.2" y="107.7">SCL</text>
<text x="464.4" y="111.3">RS</text>
<text x="464.4" y="114.8">RW</text>
<text x="464.4" y="118.3">E</text>
<text x="503.2" y="114.8">D7</text>
<text x="503.2" y="118.3">D6</text>
<text x="464.4" y="121.8">VEE</text>
<text x="503.2" y="121.8">D5</text>
<text x="503.2" y="125.4">D4</text>
<text x="438" y="222">RFID Module</text>
<text x="261.6" y="273.5">SCK</text>
<text x="261.6" y="277.1">MISO</text>
<text x="261.6" y="280.6">MOSI</text>
<text x="261.6" y="284.1">SS</text>
<text x="584.4" y="488.7">Antenna</text>
<text x="686.2" y="609.1">1.0</text>
<text x="604.6" y="618.7">HCMUT</text>
<text x="597.6" y="626.5">2024-02-29</text>
</g>
<text font-size="4.2" fill="#000080" x="413.3" y="313.1">3.3V</text>
<g font-size="3.9" fill="#00f">
<text x="107" y="42.3" transform="rotate(90 107 42.3)">L1</text>
<text x="253.5" y="50.8">5V</text>
<text x="339.9" y="68.4">3.3V</text>
<text x="54.2" y="80.8">L1</text>
<text x="371.7" y="82.6">L1</text>
<text x="54.2" y="84.3">L2</text>
<text x="371.7" y="86.1">L2</text>
<text x="109.4" y="121.4" transform="rotate(-90 109.4 121.4)">L2</text>
<text x="252.8" y="301.8">SCL</text>
<text x="252.8" y="305.3">SDA</text>
<text x="252.8" y="351.2">TX</text>
<text x="252.8" y="354.7">RX</text>
</g>
<g font-size="3.9" fill="#800">
<text x="544.2" y="604.4">TITLE:</text>
<text x="672.8" y="609.1">REV:</text>
<text x="581.1" y="618.6">Company:</text>
<text x="672.4" y="619.3">Sheet: 1/1</text>
<text x="581.1" y="626.3">Date:</text>
<text x="630.1" y="626.4">Drawn By: Group 4</text>
</g>
<g font-size="3.2" fill="#800">
<text x="42.2" y="6.7">1</text>
<text x="111.3" y="6.7">2</text>
<text x="180.4" y="6.7">3</text>
<text x="249.6" y="6.7">4</text>
<text x="318.7" y="6.7">5</text>
<text x="387.9" y="6.7">6</text>
<text x="457" y="6.7">7</text>
<text x="526.2" y="6.7">8</text>
<text x="595.3" y="6.7">9</text>
<text x="664.5" y="6.7">10</text>
<text x="4.6" y="41.8">A</text>
<text x="699.6" y="41.8">A</text>
<text x="4.6" y="110.9">B</text>
<text x="699.6" y="110.9">B</text>
<text x="4.6" y="180.1">C</text>
<text x="699.6" y="180.1">C</text>
<text x="4.6" y="249.2">D</text>
<text x="699.6" y="249.2">D</text>
<text x="4.6" y="318.3">E</text>
<text x="699.6" y="318.3">E</text>
<text x="4.6" y="387.5">F</text>
<text x="699.6" y="387.5">F</text>
<text x="4.6" y="456.6">G</text>
<text x="699.6" y="456.6">G</text>
<text x="4.6" y="525.8">H</text>
<text x="699.6" y="525.8">H</text>
<text x="42.2" y="631.1">1</text>
<text x="111.3" y="631.1">2</text>
<text x="180.4" y="631.1">3</text>
<text x="249.6" y="631.1">4</text>
<text x="318.7" y="631.1">5</text>
<text x="387.9" y="631.1">6</text>
<text x="457" y="631.1">7</text>
<text x="526.2" y="631.1">8</text>
<text x="595.3" y="631.1">9</text>
<text x="664.5" y="631.1">10</text>
</g>
<g font-size="3.2" fill="#000080">
<text x="589.2" y="52.3">U6</text>
<text x="589.2" y="55.5">LCD16x2-jumbo</text>
<text x="285.9" y="64.7">10 OHM</text>
<text x="286.3" y="60.1">R13</text>
<text x="93.7" y="71.5">1N4007</text>
<text x="93.7" y="68.3">D10</text>
<text x="127.2" y="71.5">1N4007</text>
<text x="127.2" y="68.3">D9</text>
<text x="179.7" y="68.9">LM7805L-TF3-T</text>
<text x="198.6" y="71.9">U7</text>
<text x="36.3" y="75.4">CN2</text>
<text x="353.8" y="77.2">CN1</text>
<text x="249.9" y="82.6">C23</text>
<text x="161.7" y="87.3">47uF</text>
<text x="161.7" y="84.3">C22</text>
<text x="177.6" y="87.3">10uF</text>
<text x="177.6" y="84.3">C24</text>
<text x="249.9" y="85.6">0.1uF</text>
<text x="309.9" y="89.5">D11</text>
<text x="334.3" y="89.5">R12</text>
<text x="309.9" y="92.6">1N4728</text>
<text x="334.3" y="92.6">50 OHM</text>
<text x="485.3" y="93">U5</text>
<text x="93.7" y="100">D8</text>
<text x="127.2" y="100">D7</text>
<text x="485.3" y="96">PCF8574T</text>
<text x="93.7" y="103.2">1N4007</text>
<text x="127.2" y="103.2">1N4007</text>
<text x="564.3" y="107.1">R11</text>
<text x="564.3" y="110.3">50</text>
<text x="520.5" y="219.2">1k</text>
<text x="520.5" y="216">R1</text>
<text x="143.1" y="227">U3</text>
<text x="498.7" y="222">3.3V</text>
<text x="541" y="222">SCK</text>
<text x="143.1" y="230.2">Res 10k</text>
<text x="557.9" y="232.6">U4</text>
<text x="526.2" y="235.4" transform="rotate(-90 526.2 235.4)">MISO</text>
<text x="533.2" y="235.4" transform="rotate(-90 533.2 235.4)">MOSI</text>
<text x="547.3" y="236.1">MFRC522</text>
<text x="590.4" y="250.3">3.3V</text>
<text x="83.4" y="257.1">C21</text>
<text x="148" y="256.7">100</text>
<text x="148" y="253.5">R10</text>
<text x="168.1" y="256.7">100nF</text>
<text x="168.1" y="253.5">C20</text>
<text x="409.9" y="253.1">P1</text>
<text x="83.4" y="260.3">100nF</text>
<text x="431.6" y="260.8">SDA</text>
<text x="609.8" y="262">R2</text>
<text x="211.9" y="269">MCU-ATMEGA328P-PU_DIP28_</text>
<text x="211.9" y="265.9">U2</text>
<text x="431.6" y="267.9">MOSI</text>
<text x="431.6" y="264.4">SCK</text>
<text x="459.8" y="264.4">3.3V</text>
<text x="609.8" y="265.1">1k</text>
<text x="618.6" y="267.9">SDA</text>
<text x="130.7" y="273.6">C18</text>
<text x="431.6" y="275">IRQ</text>
<text x="431.6" y="271.4">MISO</text>
<text x="459.8" y="271.4">3.3V</text>
<text x="618.6" y="275">IRQ</text>
<text x="629.9" y="275">C1</text>
<text x="130.7" y="276.7">22pF</text>
<text x="431.6" y="278.5">GND</text>
<text x="459.1" y="279.6">C10</text>
<text x="473.3" y="279.6">C11</text>
<text x="629.9" y="278.1">1u</text>
<text x="130.7" y="286">C19</text>
<text x="431.6" y="285.5">3.3V</text>
<text x="431.6" y="282">RST</text>
<text x="459.1" y="282.8">1u</text>
<text x="473.3" y="282.8">1u</text>
<text x="130.7" y="289.1">22pF</text>
<text x="151.9" y="291.9">Crystal 3.579545MHz</text>
<text x="151.9" y="288.9">ZQ1</text>
<text x="621.1" y="290.2">Q1</text>
<text x="629.9" y="292.2">1u</text>
<text x="629.9" y="289.1">C2</text>
<text x="357.5" y="310.2">3.3V</text>
<text x="605.2" y="316.9">1u</text>
<text x="605.2" y="313.8">C5</text>
<text x="374.5" y="321.5">1u</text>
<text x="374.5" y="318.4">C3</text>
<text x="388.6" y="321.5">1u</text>
<text x="388.6" y="318.4">C4</text>
<text x="648.2" y="329">R5</text>
<text x="591.8" y="335.7">1k</text>
<text x="591.8" y="332.6">R4</text>
<text x="605.2" y="334.6">1u</text>
<text x="605.2" y="331.4">C6</text>
<text x="648.2" y="332.2">1k</text>
<text x="419.3" y="339.2">1k</text>
<text x="419.3" y="336.1">R3</text>
<text x="423.5" y="357.2">D1</text>
<text x="536.8" y="355.4" transform="rotate(-90 536.8 355.4)">3.3V</text>
<text x="557.9" y="355.4" transform="rotate(-90 557.9 355.4)">3.3V</text>
<text x="423.5" y="360.3">LED</text>
<text x="517" y="389">L2</text>
<text x="517" y="392.2">1m</text>
<text x="553.2" y="395.7">1m</text>
<text x="553.2" y="392.5">L1</text>
<text x="509.9" y="398.4">C13</text>
<text x="517" y="401.6">1u</text>
<text x="540.3" y="398.4">C12</text>
<text x="540.3" y="405.5">1u</text>
<text x="519.1" y="413.4">1u</text>
<text x="519.1" y="410.2">C8</text>
<text x="554.4" y="413.4">1u</text>
<text x="554.4" y="410.2">C7</text>
<text x="520.5" y="419.2">1u</text>
<text x="520.5" y="416.1">C14</text>
<text x="541.7" y="419.2">1u</text>
<text x="541.7" y="416.1">C9</text>
<text x="517.7" y="441.6">1k</text>
<text x="517.7" y="438.4">R7</text>
<text x="553" y="441.6">1k</text>
<text x="553" y="438.4">R6</text>
<text x="531.4" y="449.9">L3</text>
<text x="531.4" y="453.1">1m</text>
<text x="166.7" y="459.9">R8</text>
<text x="145.2" y="466.6">10nF</text>
<text x="145.2" y="463.4">C15</text>
<text x="166.7" y="463.1">4.7k</text>
<text x="197.8" y="472.1">U1</text>
<text x="197.8" y="475.3">CH340G</text>
<text x="104.4" y="500.1">USB</text>
<text x="164.1" y="509.9">12MHz</text>
<text x="164.1" y="506.7">Q2</text>
<text x="157.5" y="526.9">C16</text>
<text x="182.2" y="526.9">C17</text>
<text x="157.5" y="530.1">22pF</text>
<text x="182.2" y="530.1">22pF</text>
</g>
<g font-size="3.2" fill="#00f">
<text x="206.6" y="61.9" transform="rotate(-90 206.6 61.9)">1</text>
<text x="220.7" y="61.9" transform="rotate(-90 220.7 61.9)">3</text>
<text x="208" y="69.4" transform="rotate(-90 208 69.4)">Vin</text>
<text x="222.1" y="71.7" transform="rotate(-90 222.1 71.7)">Vout</text>
<text x="215" y="77" transform="rotate(-90 215 77)">GND</text>
<text x="539.6" y="73.5" transform="rotate(-90 539.6 73.5)">VSS</text>
<text x="546.6" y="73.5" transform="rotate(-90 546.6 73.5)">VDD</text>
<text x="553.7" y="73.5" transform="rotate(-90 553.7 73.5)">VEE</text>
<text x="560.7" y="73.5" transform="rotate(-90 560.7 73.5)">RS</text>
<text x="567.8" y="73.5" transform="rotate(-90 567.8 73.5)">RW</text>
<text x="574.9" y="73.5" transform="rotate(-90 574.9 73.5)">E</text>
<text x="581.9" y="73.5" transform="rotate(-90 581.9 73.5)">D0</text>
<text x="589" y="73.5" transform="rotate(-90 589 73.5)">D1</text>
<text x="596" y="73.5" transform="rotate(-90 596 73.5)">D2</text>
<text x="603.1" y="73.5" transform="rotate(-90 603.1 73.5)">D3</text>
<text x="610.1" y="73.5" transform="rotate(-90 610.1 73.5)">D4</text>
<text x="617.2" y="73.5" transform="rotate(-90 617.2 73.5)">D5</text>
<text x="624.2" y="73.5" transform="rotate(-90 624.2 73.5)">D6</text>
<text x="631.3" y="73.5" transform="rotate(-90 631.3 73.5)">D7</text>
<text x="638.4" y="73.5" transform="rotate(-90 638.4 73.5)">LEDA</text>
<text x="645.4" y="73.5" transform="rotate(-90 645.4 73.5)">LEDK</text>
<text x="39.5" y="80.9">1</text>
<text x="213.6" y="81.5" transform="rotate(-90 213.6 81.5)">2</text>
<text x="357" y="82.7">1</text>
<text x="538.2" y="78" transform="rotate(-90 538.2 78)">1</text>
<text x="545.2" y="78" transform="rotate(-90 545.2 78)">2</text>
<text x="552.3" y="78" transform="rotate(-90 552.3 78)">3</text>
<text x="559.3" y="78" transform="rotate(-90 559.3 78)">4</text>
<text x="566.4" y="78" transform="rotate(-90 566.4 78)">5</text>
<text x="573.4" y="78" transform="rotate(-90 573.4 78)">6</text>
<text x="580.5" y="78" transform="rotate(-90 580.5 78)">7</text>
<text x="587.6" y="78" transform="rotate(-90 587.6 78)">8</text>
<text x="594.6" y="78" transform="rotate(-90 594.6 78)">9</text>
<text x="601.7" y="80" transform="rotate(-90 601.7 80)">10</text>
<text x="608.7" y="80" transform="rotate(-90 608.7 80)">11</text>
<text x="615.8" y="80" transform="rotate(-90 615.8 80)">12</text>
<text x="622.8" y="80" transform="rotate(-90 622.8 80)">13</text>
<text x="629.9" y="80" transform="rotate(-90 629.9 80)">14</text>
<text x="636.9" y="80" transform="rotate(-90 636.9 80)">15</text>
<text x="644" y="80" transform="rotate(-90 644 80)">16</text>
<text x="39.5" y="84.5">2</text>
<text x="357" y="86.2">2</text>
<text x="474.6" y="100.3">1</text>
<text x="474.6" y="103.9">2</text>
<text x="474.6" y="107.4">3</text>
<text x="478.1" y="102.1">A0</text>
<text x="478.1" y="105.6">A1</text>
<text x="489.9" y="105.6">SDA</text>
<text x="498.1" y="107.4">14</text>
<text x="498.1" y="103.9">15</text>
<text x="474.6" y="110.9">4</text>
<text x="478.1" y="109.1">A2</text>
<text x="478.1" y="112.7">P0</text>
<text x="488.4" y="112.7">#INT</text>
<text x="490.5" y="109.1">SCL</text>
<text x="498.1" y="110.9">13</text>
<text x="474.6" y="114.4">5</text>
<text x="474.6" y="118">6</text>
<text x="478.1" y="116.2">P1</text>
<text x="478.1" y="119.7">P2</text>
<text x="492.7" y="119.7">P6</text>
<text x="492.7" y="116.2">P7</text>
<text x="498.1" y="118">11</text>
<text x="498.1" y="114.4">12</text>
<text x="474.6" y="121.5">7</text>
<text x="478.1" y="123.3">P3</text>
<text x="492.7" y="123.3">P5</text>
<text x="498.1" y="125">9</text>
<text x="498.1" y="121.5">10</text>
<text x="492.7" y="126.8">P4</text>
<text x="134.8" y="237.3">0.5W</text>
<text x="129.1" y="240.9">RES 10K</text>
<text x="518.8" y="245" transform="rotate(-90 518.8 245)">32</text>
<text x="525.8" y="245" transform="rotate(-90 525.8 245)">31</text>
<text x="532.9" y="245" transform="rotate(-90 532.9 245)">30</text>
<text x="539.9" y="245" transform="rotate(-90 539.9 245)">29</text>
<text x="547" y="245" transform="rotate(-90 547 245)">28</text>
<text x="554" y="245" transform="rotate(-90 554 245)">27</text>
<text x="561.1" y="245" transform="rotate(-90 561.1 245)">26</text>
<text x="568.1" y="245" transform="rotate(-90 568.1 245)">25</text>
<text x="520.2" y="251.6" transform="rotate(-90 520.2 251.6)">EA</text>
<text x="562.5" y="262.8" transform="rotate(-90 562.5 262.8)">D2_ADR4</text>
<text x="506.5" y="264.4">1</text>
<text x="511" y="265.8">I2C</text>
<text x="548.4" y="264.2" transform="rotate(-90 548.4 264.2)">D4/ADR_2</text>
<text x="552.3" y="269.3">SDA/NSS/RX</text>
<text x="555.4" y="264.2" transform="rotate(-90 555.4 264.2)">D3/ADR_3</text>
<text x="569.6" y="264.2" transform="rotate(-90 569.6 264.2)">D1/ADR_5</text>
<text x="575.6" y="267.9">24</text>
<text x="504.8" y="271.1">2</text>
<text x="509.2" y="272.5">PVDD</text>
<text x="527.2" y="275.9" transform="rotate(-90 527.2 275.9)">D7/SCL/MISO/MX</text>
<text x="577.3" y="274.6">23</text>
<text x="506.5" y="278.5">3</text>
<text x="511" y="279.9">DVDD</text>
<text x="534.3" y="280.6" transform="rotate(-90 534.3 280.6)">D6/ADR_0/MOSI/MX</text>
<text x="568.8" y="276">IRQ</text>
<text x="577.3" y="281.7">22</text>
<text x="504.8" y="285.2">4</text>
<text x="509.2" y="286.6">DVSS</text>
<text x="541.3" y="282.8" transform="rotate(-90 541.3 282.8)">D5/ADR_1/SCK/DTRQ</text>
<text x="561.2" y="283.1">OSCOUT</text>
<text x="504.8" y="292.2">5</text>
<text x="509.2" y="293.7">PVSS</text>
<text x="564.3" y="290.1">OSCIN</text>
<text x="577.3" y="288.7">21</text>
<text x="504.8" y="299.3">6</text>
<text x="566.2" y="297.2">AUX2</text>
<text x="577.3" y="295.8">20</text>
<text x="509.2" y="300.7">NRSTPD</text>
<text x="566.2" y="304.2">AUX1</text>
<text x="577.3" y="302.8">19</text>
<text x="504.8" y="306.4">7</text>
<text x="509.2" y="307.8">MFIN</text>
<text x="564.4" y="311.6">AVSS</text>
<text x="575.6" y="310.2">18</text>
<text x="504.8" y="313.4">8</text>
<text x="509.2" y="314.8">MFOUT</text>
<text x="575.6" y="317.3">17</text>
<text x="568.7" y="318.7">RX</text>
<text x="516.6" y="327.2" transform="rotate(-90 516.6 327.2)">SVDD</text>
<text x="523.7" y="327.2" transform="rotate(-90 523.7 327.2)">TVSS</text>
<text x="530.8" y="327.2" transform="rotate(-90 530.8 327.2)">TX1</text>
<text x="537.8" y="327.2" transform="rotate(-90 537.8 327.2)">TVDD</text>
<text x="544.9" y="327.2" transform="rotate(-90 544.9 327.2)">TX2</text>
<text x="551.9" y="327.2" transform="rotate(-90 551.9 327.2)">TVSS</text>
<text x="559" y="327.2" transform="rotate(-90 559 327.2)">AVDD</text>
<text x="566" y="327.2" transform="rotate(-90 566 327.2)">VMID</text>
<text x="515.2" y="331.7" transform="rotate(-90 515.2 331.7)">9</text>
<text x="522.3" y="333.7" transform="rotate(-90 522.3 333.7)">10</text>
<text x="529.3" y="333.7" transform="rotate(-90 529.3 333.7)">11</text>
<text x="536.4" y="333.7" transform="rotate(-90 536.4 333.7)">12</text>
<text x="543.5" y="333.7" transform="rotate(-90 543.5 333.7)">13</text>
<text x="550.5" y="333.7" transform="rotate(-90 550.5 333.7)">14</text>
<text x="557.6" y="333.7" transform="rotate(-90 557.6 333.7)">15</text>
<text x="564.6" y="333.7" transform="rotate(-90 564.6 333.7)">16</text>
<text x="114.8" y="485.2" transform="rotate(-90 114.8 485.2)">6</text>
<text x="187.1" y="483.1">2</text>
<text x="190.6" y="484.9">TXD</text>
<text x="200.9" y="484.9">R232</text>
<text x="210.6" y="483.1">15</text>
<text x="117.8" y="491.6">GND</text>
<text x="127.5" y="490.1">1</text>
<text x="187.1" y="486.6">3</text>
<text x="187.1" y="490.1">4</text>
<text x="190.6" y="488.4">RXD</text>
<text x="190.6" y="491.9">V3</text>
<text x="199.9" y="491.9">DTR#</text>
<text x="200.2" y="488.4">RTS#</text>
<text x="210.6" y="490.1">13</text>
<text x="210.6" y="486.6">14</text>
<text x="120" y="495.1">D+</text>
<text x="127.5" y="493.7">2</text>
<text x="127.5" y="497.2">3</text>
<text x="187.1" y="493.7">5</text>
<text x="187.1" y="497.2">6</text>
<text x="190.6" y="495.4">UD+ DCD#</text>
<text x="210.6" y="497.2">11</text>
<text x="210.6" y="493.7">12</text>
<text x="116.2" y="503.9" transform="rotate(-90 116.2 503.9)">GND GND</text>
<text x="118.5" y="502.1">VCC</text>
<text x="121.2" y="498.6">D-</text>
<text x="127.5" y="500.7">4</text>
<text x="187.1" y="500.7">7</text>
<text x="190.6" y="499">UD-</text>
<text x="190.6" y="502.5">XI</text>
<text x="199.7" y="502.5">DSR#</text>
<text x="203" y="499">RI#</text>
<text x="210.6" y="500.7">10</text>
<text x="114.8" y="508.4" transform="rotate(-90 114.8 508.4)">5</text>
<text x="187.1" y="504.3">8</text>
<text x="190.6" y="506">XO</text>
<text x="200.2" y="506">CTS#</text>
<text x="210.6" y="504.3">9</text>
</g>
<g font-size="3.2" fill="#f00">
<text x="498.1" y="100.3">16</text>
<text x="489.6" y="102.1">VDD</text>
<text x="210.6" y="479.6">16</text>
<text x="202.5" y="481.3">VCC</text>
</g>
<g font-size="3.2">
<text x="474.6" y="125">8</text>
<text x="478.1" y="126.8">VSS</text>
<text x="187.1" y="479.6">1</text>
<text x="190.6" y="481.3">GND</text>
</g>
<g font-size="3.2" fill="#800000">
<text x="410.2" y="261.9">8</text>
<text x="410.2" y="269">6</text>
<text x="410.2" y="265.4">7</text>
<text x="410.2" y="272.5">5</text>
<text x="410.2" y="279.5">3</text>
<text x="410.2" y="276">4</text>
<text x="410.2" y="286.6">1</text>
<text x="410.2" y="283.1">2</text>
</g>
<g font-size="2.1" fill="#840000">
<text x="179.4" y="273.5">1</text>
<text x="187.1" y="274.6">PC6(/RESET)</text>
<text x="230.6" y="274.6">(SCK)PB5</text>
<text x="246" y="273.5">19</text>
<text x="224.3" y="281.7">(MOSI/OC2)PB3</text>
<text x="229.3" y="278.1">(MISO)PB4</text>
<text x="246" y="277">18</text>
<text x="246" y="280.6">17</text>
<text x="179.4" y="284.1">10</text>
<text x="187.1" y="285.2">PB7(XTAL2/TOSC2)</text>
<text x="225.5" y="285.2">(SS/OC1B)PB2</text>
<text x="246" y="287.6">15</text>
<text x="246" y="284.1">16</text>
<text x="179.4" y="291.1">9</text>
<text x="187.1" y="292.2">PB6(XTAL1/TOSC1)</text>
<text x="229.3" y="288.7">(OC1A)PB1</text>
<text x="230.6" y="292.2">(ICP)PB0</text>
<text x="246" y="291.1">14</text>
<text x="179.4" y="301.7">21</text>
<text x="179.4" y="305.3">20</text>
<text x="187.1" y="302.8">AREF</text>
<text x="224.3" y="302.8">(ADC5/SCL)PC5</text>
<text x="246" y="305.3">27</text>
<text x="246" y="301.7">28</text>
<text x="179.4" y="308.8">22</text>
<text x="187.1" y="306.4">AVCC</text>
<text x="187.1" y="309.9">GND</text>
<text x="224.3" y="306.4">(ADC4/SDA)PC4</text>
<text x="229.3" y="309.9">(ADC3)PC3</text>
<text x="246" y="308.8">26</text>
<text x="229.3" y="316.9">(ADC1)PC1</text>
<text x="229.3" y="313.4">(ADC2)PC2</text>
<text x="246" y="315.8">24</text>
<text x="246" y="312.3">25</text>
<text x="179.4" y="322.9">7</text>
<text x="187.1" y="324">VCC</text>
<text x="229.3" y="320.5">(ADC0)PC0</text>
<text x="246" y="319.4">23</text>
<text x="246" y="330">13</text>
<text x="229.3" y="334.6">(AIN0)PD6</text>
<text x="229.3" y="331">(AIN1)PD7</text>
<text x="246" y="333.5">12</text>
<text x="179.4" y="340.5">8</text>
<text x="187.1" y="341.6">GND</text>
<text x="226.8" y="341.6">(XCK/T0)PD4</text>
<text x="231.9" y="338.1">(T1)PD5</text>
<text x="246" y="337">11</text>
<text x="247.3" y="340.5">6</text>
<text x="229.3" y="345.2">(INT1)PD3</text>
<text x="247.3" y="347.6">4</text>
<text x="247.3" y="344.1">5</text>
<text x="229.3" y="348.7">(INT0)PD2</text>
<text x="230.6" y="352.2">(TXD)PD1</text>
<text x="247.3" y="351.1">3</text>
<text x="230.6" y="355.7">(RXD)PD0</text>
<text x="247.3" y="354.6">2</text>
</g>
</svg>
